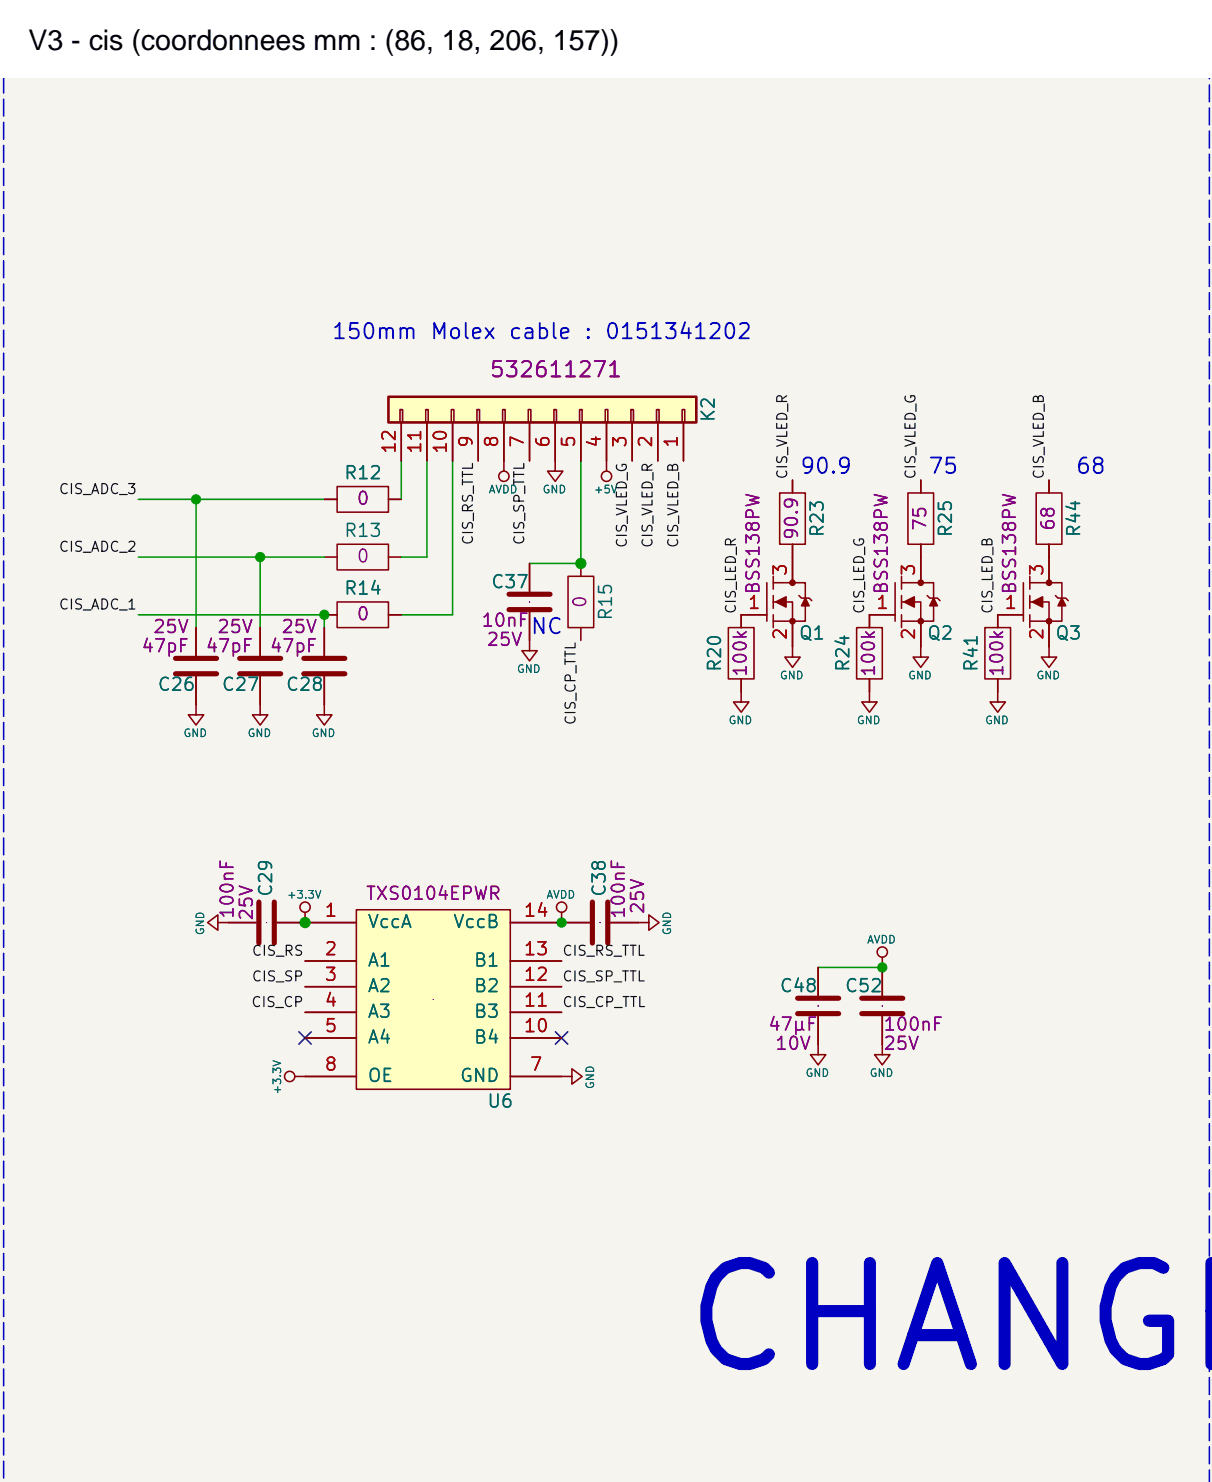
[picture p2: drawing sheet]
<svg xmlns="http://www.w3.org/2000/svg" width="120mm" height="147mm" viewBox="0 0 120 147" stroke-linecap="round" stroke-linejoin="round" font-family="sans-serif">
<path d="M0 7.7h120v139.1h-120z" fill="#f5f4ef" stroke="#f5f4ef" stroke-width=".1"/>
<path d="M17.4 66.7h4M17.4 65.2h4M23.7 66.7h4.1M23.7 65.2h4.1M30.1 66.7h4M30.1 65.2h4M25.6 89.3v4.1M27.2 89.3v4.1" fill="none" stroke="#840000" stroke-width=".51"/>
<g fill="none" stroke="#840000" stroke-width=".15">
<path d="M49.9 45.6v1.1M54.2 46.7h1.5l-.7 1zM55 45.6v1.1M18.6 70.8h1.6l-.8 1zM19.4 62.2v2.7M19.4 67v3.8M25 70.8h1.5l-.7 1zM25.8 62.2v2.7M25.8 67v3.8M32.1 62.2v2.7M32.1 67v2.8M20.6 91.4l1-.8v1.5z"/>
<path d="M21.6 91.4h3.8M30.2 90.3v1.1h-2.8M55.6 90.3v1.1M29.2 106.6h1"/>
<circle cx="49.9" cy="47.2" r=".51"/>
<circle cx="30.2" cy="89.8" r=".51"/>
<circle cx="55.6" cy="89.8" r=".51"/>
<circle cx="28.7" cy="106.6" r=".51"/>
</g>
<path d="M35.3 90.1h15.2v17.8h-15.2z" fill="#ffffc2"/>
<g fill="none" stroke="#840000" stroke-width=".15">
<path d="M32.1 55.2h1.3M32.1 49.5h1.3M33.4 59.6h5.1v2.6h-5.1zM33.4 53.9h5.1v2.5h-5.1zM33.4 48.2h5.1v2.5h-5.1zM38.5 55.2h1.2M38.5 49.5h1.2M52.4 55.8v2.8M56.2 57.1h2.6v5.1h-2.6zM57.5 55.8v1.3M75.9 57.7v3.8M76.6 59.6h1.9v1.9h-1.9"/>
<path d="M76.6 57.1v1.2M76.6 59v1.2M76.6 57.7h1.9M77.2 48.8h2.5v5.1h-2.5zM78.5 57.7h1.2v3.8h-1.2v3.6M78.5 47.5v1.3M78.5 53.9v3.8M79.1 59l.3 .2h.7l.3 .3M89.9 48.8h2.5v5.1h-2.5zM91.2 47.5v1.3M91.2 53.9v1.3M102.6 48.8h2.5v5.1h-2.5z"/>
<path d="M103.9 47.5v1.3M103.9 53.9v1.3M31.3 70.8h1.6l-.8 1zM32.1 60.9h1.3M32.1 69.8v1M38.5 60.9h1.2M51.7 64.4h1.5l-.8 1.1zM52.4 60.6v3.8M57.5 62.2v1.2M72.1 62.2h2.6v5h-2.6zM72.6 69.5h1.5l-.7 1zM73.4 67.2v2.3"/>
<path d="M75.9 60.9h-2.5v1.3M76.6 60.9v1.3M77.7 65.1h1.5l-.7 1zM84.8 62.2h2.6v5h-2.6zM85.3 69.5h1.5l-.7 1zM86.1 60.9v1.3M86.1 67.2v2.3M90.4 65.1h1.5l-.7 1zM91.2 64.1v1M30.2 91.4h5.1M30.2 95.2h5.1M30.2 97.7h5.1"/>
<path d="M35.3 90.1h15.2v17.8h-15.2zM50.5 91.4h7.9M50.5 95.2h5.1M50.5 97.7h5.1M60.4 91.4h3.8M64.2 90.6l1.1 .8-1.1 .7zM81 95.8v2.8M87.4 94.8v3.8M30.2 100.3h5.1M30.2 102.8h5.1M30.2 106.6h5.1M50.5 100.3h5.1"/>
<path d="M50.5 102.8h5.1M50.5 106.6h6.1M56.6 105.8l1 .8-1 .8zM80.2 104.4h1.6l-.8 1.1zM81 100.6v3.8M86.6 104.4h1.5l-.7 1.1zM87.4 100.6v3.8"/>
<circle cx="87.4" cy="94.3" r=".51"/>
</g>
<g fill="#840000" stroke="#840000" stroke-width=".15">
<path d="M76.8 59.6l1-.5v1z"/>
<path d="M79.7 59.2l.4 .8h-.7z"/>
<circle cx="78.5" cy="57.7" r=".25"/>
<circle cx="78.5" cy="61.5" r=".25"/>
</g>
<path d="M50.4 58.8h4.1M50.4 60.4h4.1M58.7 89.3v4.1M60.2 89.3v4.1M79 98.9h4M85.3 98.9h4.1M79 100.4h4M85.3 100.4h4.1" fill="none" stroke="#840000" stroke-width=".51"/>
<path d="M38.5 39.3h30.4v2.5h-30.4z" fill="#ffffc2"/>
<path d="M38.5 39.3h30.4v2.5h-30.4z" fill="none" stroke="#840000" stroke-width=".25"/>
<g fill="none" stroke="#840000" stroke-width=".15">
<path d="M32.1 49.5h1.3M38.5 49.5h1.2M39.6 40.6h.3v1.2h-.3zM39.7 41.8v3.8M42.1 40.6h.3v1.2h-.3zM42.3 41.8v3.8M44.7 40.6h.2v1.2h-.2zM44.8 41.8v3.8M47.2 40.6h.3v1.2h-.3zM47.4 41.8v3.8M49.8 40.6h.2v1.2h-.2zM49.9 41.8v3.8"/>
<path d="M52.3 40.6h.3v1.2h-.3zM52.4 41.8v3.8M52.4 55.8v2.8M54.8 40.6h.3v1.2h-.3zM55 41.8v3.8M57.4 40.6h.2v1.2h-.2zM57.5 41.8v3.8M59.9 40.6h.3v1.2h-.3zM60.1 41.8v4.9M62.5 40.6h.2v1.2h-.2zM62.6 41.8v3.8M65 40.6h.3v1.2h-.3z"/>
<path d="M65.1 41.8v3.8M67.5 40.6h.3v1.2h-.3zM67.7 41.8v3.8M78.5 47.5v1.3M78.5 53.9v3.8M88.6 57.7v3.8M89.3 59.6h1.9v1.9h-1.9M89.3 57.1v1.2M89.3 59v1.2M89.3 57.7h1.9M91.2 57.7h1.2v3.8h-1.2v2.6M91.2 47.5v1.3"/>
<path d="M91.2 53.9v3.8M91.8 59l.3 .2h.7l.3 .3M101.3 57.7v3.8M102 59.6h1.9v1.9h-1.9M102 57.7h1.9M102 57.1v1.2M102 59v1.2M103.9 57.7h1.2v3.8h-1.2v3.6M103.9 47.5v1.3M103.9 53.9v3.8M104.5 59l.3 .2h.7l.3 .3M19.4 62.2v2.7"/>
<path d="M19.4 67v2.8M25.8 62.2v2.7M25.8 67v2.8M32.1 60.9h1.3M32.1 62.2v2.7M32.1 67v2.8M38.5 60.9h1.2M52.4 60.6v2.8M73.4 67.2v1.3M75.9 60.9h-2.5v1.3M78.5 61.5v2.6M86.1 67.2v1.3"/>
<path d="M88.6 60.9h-2.5v1.3M89.3 60.9v1.3M97.5 62.2h2.6v5h-2.6zM98 69.5h1.5l-.7 1zM98.8 67.2v2.3M101.3 60.9h-2.5v1.3M102 60.9v1.3M103.1 65.1h1.5l-.7 1zM22.6 91.4h2.8M27.4 91.4h7.9M30.2 95.2h5.1M30.2 97.7h5.1"/>
<path d="M50.5 91.4h7.9M50.5 95.2h5.1M50.5 97.7h5.1M60.4 91.4h2.8M81 95.8v2.8M87.4 95.8v2.8M30.2 100.3h5.1M30.2 102.8h5.1M30.2 106.6h5.1M50.5 100.3h5.1M50.5 102.8h5.1M50.5 106.6h5.1"/>
<path d="M81 100.6v2.8M87.4 100.6v2.8"/>
<circle cx="60" cy="47.2" r=".51"/>
</g>
<g fill="#840000" stroke="#840000" stroke-width=".15">
<path d="M89.5 59.6l1-.5v1z"/>
<path d="M92.4 59.2l.4 .8h-.7z"/>
<path d="M102.2 59.6l1-.5v1z"/>
<path d="M105.1 59.2l.4 .8h-.7z"/>
<circle cx="91.2" cy="57.7" r=".25"/>
<circle cx="91.2" cy="61.5" r=".25"/>
<circle cx="103.9" cy="57.7" r=".25"/>
<circle cx="103.9" cy="61.5" r=".25"/>
</g>
<path d="M.4 7.7v139.1M119.7 146.8v-139.1" fill="none" stroke="#0000c2" stroke-width=".15" stroke-dasharray="1.7 .6"/>
<path d="M13.7 55.2h18.4M13.7 49.5h18.4M19.4 49.5v12.7M25.8 55.2v7M39.7 45.6v3.9M42.3 45.6v9.6h-2.6M44.8 45.6v15.3h-5.1M57.5 45.6v10.2h-5.1M13.7 60.9h18.4v1.3M81 95.8h6.4" fill="none" stroke="#009600" stroke-width=".15"/>
<path d="M29.6 102.2l1.2 1.2M30.8 102.2l-1.2 1.2M55 102.2l1.2 1.2M56.2 102.2l-1.2 1.2" fill="none" stroke="#000084" stroke-width=".15"/>
<g fill="#009600" stroke="#009600" stroke-width=".1">
<circle cx="19.4" cy="49.5" r=".46"/>
<circle cx="57.5" cy="55.8" r=".51"/>
<circle cx="87.4" cy="95.8" r=".46"/>
<circle cx="32.1" cy="60.9" r=".46"/>
<circle cx="55.6" cy="91.4" r=".46"/>
<circle cx="30.2" cy="91.4" r=".51"/>
<circle cx="25.8" cy="55.2" r=".46"/>
</g>
<text font-size="10" fill="#0000c2" x="67" y="138.1">CHANGE</text>
<text font-size="2.8" x="2.8" y="4.9">V3 - cis (coordonnees mm : (86, 18, 206, 157))</text>
<g font-size="1.5" fill="#0000c2">
<text x="5.4" y="7.3">CONNECTOR</text>
<text x="32.7" y="34">150mm</text>
<text x="42.5" y="34">Molex</text>
<text x="50.2" y="34">cable</text>
<text x="57.7" y="34">:</text>
<text x="59.8" y="34">0151341202‎</text>
<text x="79.1" y="47.3">90.9</text>
<text x="91.8" y="47.3">75</text>
<text x="106.4" y="47.3">68</text>
<text x="52.4" y="63.2">NC</text>
</g>
<text font-size="1.5" fill="#840084" x="48.4" y="37.7">532611271</text>
<g font-size="1.3" fill="#006464">
<text x="71.1" y="41.9" transform="rotate(-90 71.1 41.9)">K2</text>
<text x="34" y="47.8">R12</text>
<text x="34" y="53.5">R13</text>
<text x="81.9" y="53.3" transform="rotate(-90 81.9 53.3)">R23</text>
<text x="94.6" y="53.3" transform="rotate(-90 94.6 53.3)">R25</text>
<text x="107.3" y="53.3" transform="rotate(-90 107.3 53.3)">R44</text>
<text x="34" y="59.2">R14</text>
<text x="48.5" y="58.6">C37</text>
<text x="60.9" y="61.6" transform="rotate(-90 60.9 61.6)">R15</text>
<text x="79" y="63.6">Q1</text>
<text x="91.7" y="63.6">Q2</text>
<text x="104.4" y="63.6">Q3</text>
<text x="15.5" y="68.7">C26</text>
<text x="21.9" y="68.7">C27</text>
<text x="28.2" y="68.7">C28</text>
<text x="71.7" y="66.6" transform="rotate(-90 71.7 66.6)">R20</text>
<text x="84.4" y="66.6" transform="rotate(-90 84.4 66.6)">R24</text>
<text x="97.1" y="66.6" transform="rotate(-90 97.1 66.6)">R41</text>
<text x="27.3" y="88.9" transform="rotate(-90 27.3 88.9)">C29</text>
<text x="60.3" y="88.9" transform="rotate(-90 60.3 88.9)">C38</text>
<text x="36.3" y="92.2">VccA</text>
<text x="44.8" y="92.2">VccB</text>
<text x="36.3" y="96">A1</text>
<text x="36.3" y="98.6">A2</text>
<text x="36.3" y="101.1">A3</text>
<text x="46.8" y="101.1">B3</text>
<text x="46.8" y="98.6">B2</text>
<text x="46.8" y="96">B1</text>
<text x="77.1" y="98.6">C48</text>
<text x="83.6" y="98.6">C52</text>
<text x="36.3" y="103.7">A4</text>
<text x="36.3" y="107.5">OE</text>
<text x="45.4" y="107.5">GND</text>
<text x="46.8" y="103.7">B4</text>
<text x="48.1" y="110">U6</text>
</g>
<g font-size="1.3" fill="#a90000">
<text x="39.5" y="45" transform="rotate(-90 39.5 45)">12</text>
<text x="42" y="45" transform="rotate(-90 42 45)">11</text>
<text x="44.6" y="45" transform="rotate(-90 44.6 45)">10</text>
<text x="47.1" y="44.4" transform="rotate(-90 47.1 44.4)">9</text>
<text x="49.6" y="44.4" transform="rotate(-90 49.6 44.4)">8</text>
<text x="52.2" y="44.4" transform="rotate(-90 52.2 44.4)">7</text>
<text x="54.7" y="44.4" transform="rotate(-90 54.7 44.4)">6</text>
<text x="57.3" y="44.4" transform="rotate(-90 57.3 44.4)">5</text>
<text x="59.8" y="44.4" transform="rotate(-90 59.8 44.4)">4</text>
<text x="62.3" y="44.4" transform="rotate(-90 62.3 44.4)">3</text>
<text x="64.9" y="44.4" transform="rotate(-90 64.9 44.4)">2</text>
<text x="67.4" y="44.4" transform="rotate(-90 67.4 44.4)">1</text>
<text x="78.2" y="57.1" transform="rotate(-90 78.2 57.1)">3</text>
<text x="90.9" y="57.1" transform="rotate(-90 90.9 57.1)">3</text>
<text x="103.6" y="57.1" transform="rotate(-90 103.6 57.1)">3</text>
<text x="73.9" y="60.6">1</text>
<text x="78.2" y="63.5" transform="rotate(-90 78.2 63.5)">2</text>
<text x="86.6" y="60.6">1</text>
<text x="90.9" y="63.5" transform="rotate(-90 90.9 63.5)">2</text>
<text x="99.3" y="60.6">1</text>
<text x="103.6" y="63.5" transform="rotate(-90 103.6 63.5)">2</text>
<text x="32" y="91.1">1</text>
<text x="32" y="94.9">2</text>
<text x="51.8" y="94.9">13</text>
<text x="51.8" y="91.1">14</text>
<text x="32" y="97.5">3</text>
<text x="32" y="100">4</text>
<text x="51.8" y="100">11</text>
<text x="51.8" y="97.5">12</text>
<text x="32" y="102.5">5</text>
<text x="32" y="106.3">8</text>
<text x="51.8" y="102.5">10</text>
<text x="52.4" y="106.3">7</text>
</g>
<g font-size="1.3" fill="#840084">
<text x="35.2" y="50.3">0</text>
<text x="79.3" y="53.6" transform="rotate(-90 79.3 53.6)">90.9</text>
<text x="92" y="52.7" transform="rotate(-90 92 52.7)">75</text>
<text x="104.7" y="52.7" transform="rotate(-90 104.7 52.7)">68</text>
<text x="35.2" y="56">0</text>
<text x="75.5" y="59" transform="rotate(-90 75.5 59)">BSS138PW</text>
<text x="88.2" y="59" transform="rotate(-90 88.2 59)">BSS138PW</text>
<text x="100.9" y="59" transform="rotate(-90 100.9 59)">BSS138PW</text>
<text x="13.9" y="64.9">47pF</text>
<text x="15.1" y="63">25V</text>
<text x="20.3" y="64.9">47pF</text>
<text x="21.4" y="63">25V</text>
<text x="26.6" y="64.9">47pF</text>
<text x="27.8" y="63">25V</text>
<text x="35.2" y="61.7">0</text>
<text x="47.6" y="62.4">10nF</text>
<text x="48.1" y="64.3">25V</text>
<text x="58.4" y="60.3" transform="rotate(-90 58.4 60.3)">0</text>
<text x="74.2" y="67.1" transform="rotate(-90 74.2 67.1)">100k</text>
<text x="86.9" y="67.1" transform="rotate(-90 86.9 67.1)">100k</text>
<text x="99.6" y="67.1" transform="rotate(-90 99.6 67.1)">100k</text>
<text x="36.1" y="89.4">TXS0104EPWR</text>
<text x="23.4" y="91.1" transform="rotate(-90 23.4 91.1)">100nF</text>
<text x="25.4" y="91.3" transform="rotate(-90 25.4 91.3)">25V</text>
<text x="62.2" y="91.1" transform="rotate(-90 62.2 91.1)">100nF</text>
<text x="64.1" y="90.6" transform="rotate(-90 64.1 90.6)">25V</text>
<text x="76" y="102.4">47µF</text>
<text x="76.6" y="104.3">10V</text>
<text x="87.4" y="102.4">100nF</text>
<text x="87.4" y="104.3">25V</text>
</g>
<g font-size="1" fill="#0f0f0f">
<text x="78.2" y="47.5" transform="rotate(-90 78.2 47.5)">CIS_VLED_R</text>
<text x="90.9" y="47.5" transform="rotate(-90 90.9 47.5)">CIS_VLED_G</text>
<text x="103.6" y="47.5" transform="rotate(-90 103.6 47.5)">CIS_VLED_B</text>
<text x="5.7" y="49.2">CIS_ADC_3</text>
<text x="5.7" y="54.9">CIS_ADC_2</text>
<text x="47.1" y="54.1" transform="rotate(-90 47.1 54.1)">CIS_RS_TTL</text>
<text x="52.2" y="54.1" transform="rotate(-90 52.2 54.1)">CIS_SP_TTL</text>
<text x="62.3" y="54.3" transform="rotate(-90 62.3 54.3)">CIS_VLED_G</text>
<text x="64.9" y="54.3" transform="rotate(-90 64.9 54.3)">CIS_VLED_R</text>
<text x="67.4" y="54.3" transform="rotate(-90 67.4 54.3)">CIS_VLED_B</text>
<text x="5.7" y="60.6">CIS_ADC_1</text>
<text x="73.1" y="60.9" transform="rotate(-90 73.1 60.9)">CIS_LED_R</text>
<text x="85.8" y="60.9" transform="rotate(-90 85.8 60.9)">CIS_LED_G</text>
<text x="98.5" y="60.9" transform="rotate(-90 98.5 60.9)">CIS_LED_B</text>
<text x="57.2" y="71.9" transform="rotate(-90 57.2 71.9)">CIS_CP_TTL</text>
<text x="24.9" y="94.9">CIS_RS</text>
<text x="55.6" y="94.9">CIS_RS_TTL</text>
<text x="24.8" y="100">CIS_CP</text>
<text x="24.9" y="97.4">CIS_SP</text>
<text x="55.6" y="100">CIS_CP_TTL</text>
<text x="55.6" y="97.4">CIS_SP_TTL</text>
</g>
<g font-size=".8" fill="#006464">
<text x="48.3" y="49">AVDD</text>
<text x="53.7" y="49">GND</text>
<text x="58.7" y="49">+5V</text>
<text x="51.1" y="66.8">GND</text>
<text x="72.1" y="71.9">GND</text>
<text x="77.2" y="67.5">GND</text>
<text x="84.8" y="71.9">GND</text>
<text x="89.9" y="67.5">GND</text>
<text x="97.5" y="71.9">GND</text>
<text x="102.6" y="67.5">GND</text>
<text x="18.1" y="73.2">GND</text>
<text x="24.4" y="73.2">GND</text>
<text x="30.8" y="73.2">GND</text>
<text x="28.3" y="89.2">+3.3V</text>
<text x="54" y="89.2">AVDD</text>
<text x="20.4" y="92.7" transform="rotate(-90 20.4 92.7)">GND</text>
<text x="66.6" y="92.7" transform="rotate(-90 66.6 92.7)">GND</text>
<text x="85.8" y="93.6">AVDD</text>
<text x="59" y="107.9" transform="rotate(-90 59 107.9)">GND</text>
<text x="79.7" y="106.8">GND</text>
<text x="86" y="106.8">GND</text>
<text x="28" y="108.5" transform="rotate(-90 28 108.5)">+3.3V</text>
</g>
</svg>
